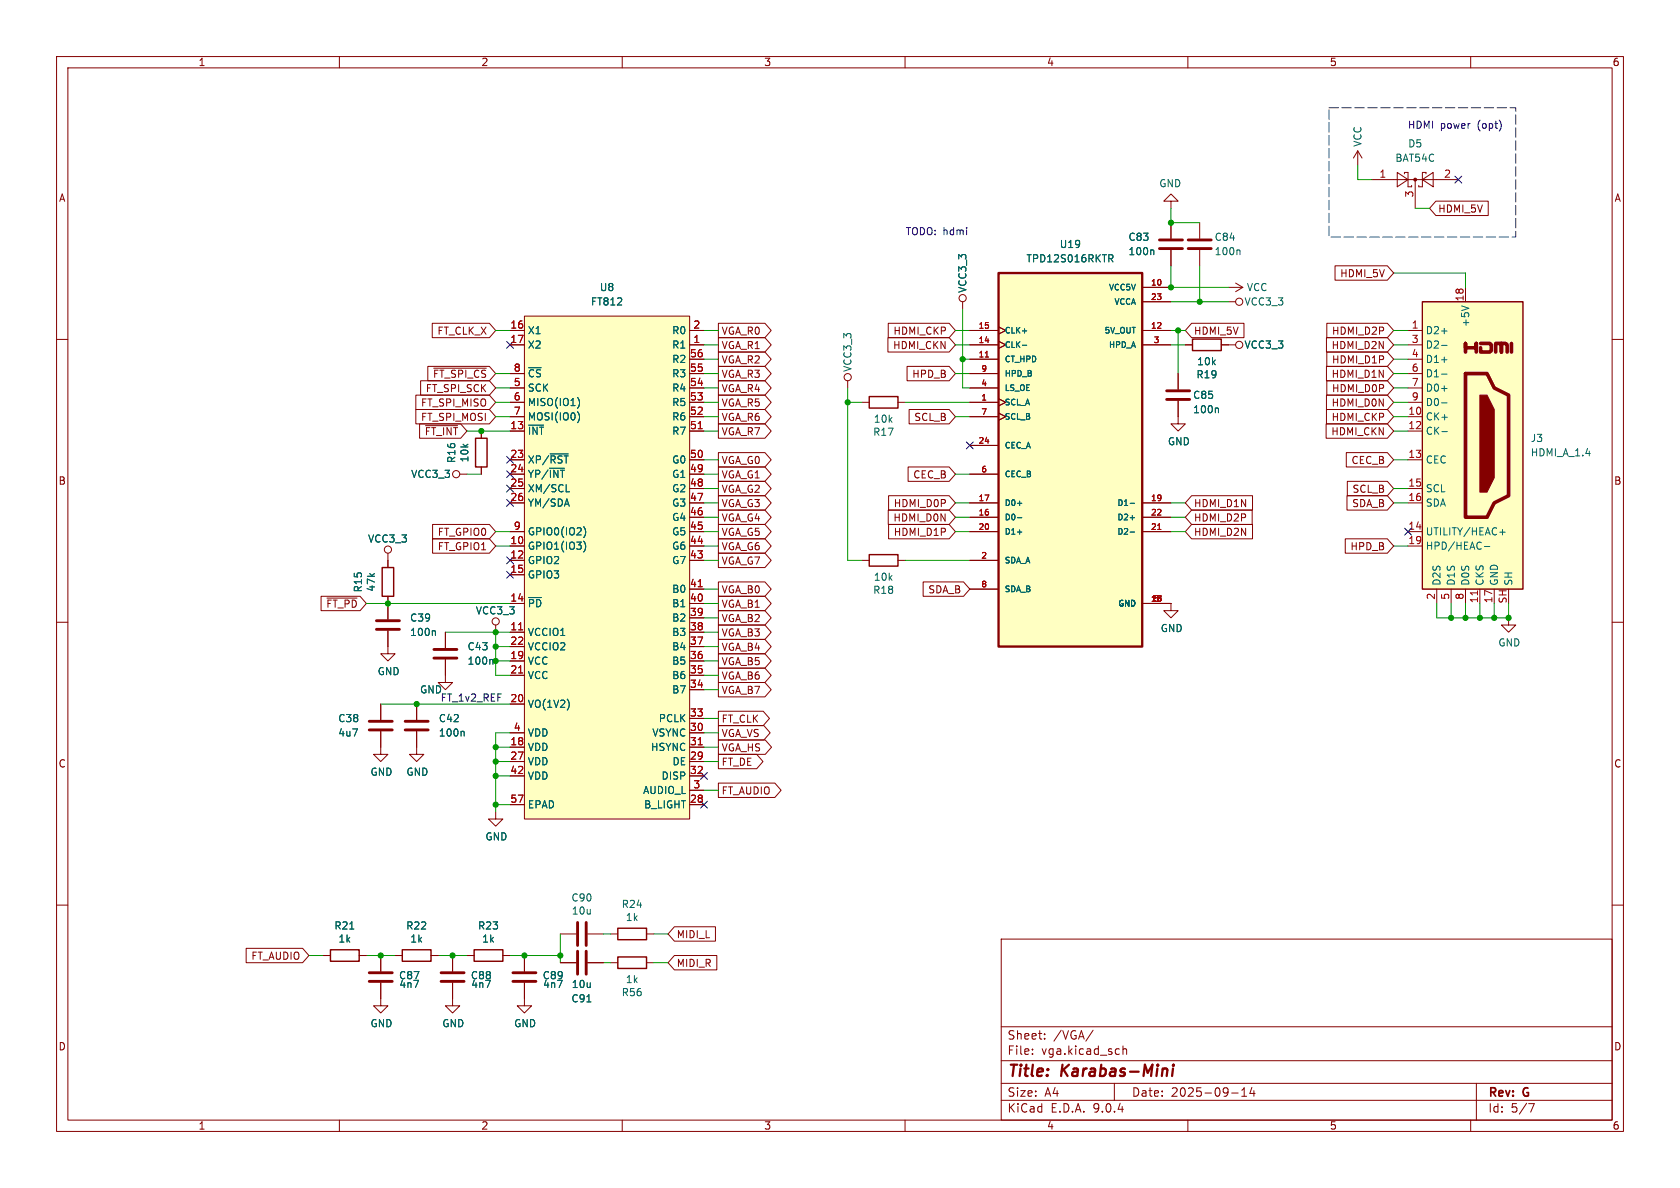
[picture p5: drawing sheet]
<svg xmlns="http://www.w3.org/2000/svg" width="297mm" height="210mm" viewBox="0 0 297 210" stroke-linecap="round" stroke-linejoin="round" font-family="sans-serif">
<g fill="none" stroke="#840000" stroke-width=".18">
<path d="M10 10h277v190h-277zM12 12h273v186h-273zM60 10v2M110 10v2M160 10v2M210 10v2M260 10v2M217.2 53.3h1.2M217.2 50.8h2.5M218.4 50l1.3 .8M219.7 50.8l-1.3 .8M10 60h2"/>
<path d="M149.9 67.3v1.3M152.4 71.1h1.3M158.7 71.1h1.3M217.2 61h1.2M285 60h2M68.6 97.8v2.5M10 110h2M68.6 105.4v1.3M285 110h2M67.3 132.1v1.3h1.3l-1.3 1.2-1.3-1.2h1.3M73.7 129.3v4.1h1.2l-1.2 1.2-1.3-1.2h1.3M73.7 124.5v2.8"/>
<path d="M87.6 143.5v1.3h1.3l-1.3 1.3-1.2-1.3h1.2M10 160h2M92.7 168.9v2.8M92.7 173.7v2.8M99.1 165.1h2.8M103.9 165.1h2.8M107.9 165.1h1.3M107.9 170.2h1.3M114.3 165.1h1.3M114.3 170.2h1.3M177 166h108v32h-108zM285 160h2"/>
<path d="M60 198v2M110 198v2M160 198v2M177 194.5h108M177 191.5h108M177 187.5h108M177 181.5h108M182.5 186.3v.1M182.5 185.5v.1M184.7 183.6v.1M184.7 182.8v.1M193.2 182.1l-1.2 2"/>
<path d="M197 191.5v3M198.5 184.9v1.5M198.5 185.5l.2-.1 .4 .1 .1 .9M210 198v2M217.7 193.2h1.2M219.5 193.8h.9M219.5 192.7l.5-.4v1.5M221.3 192.2l-.3 1.1h.9M221.7 192.8v1M260 198v2M261 191.5v6.5M270.2 195.1h1l-.6 1.5"/>
<circle cx="219.1" cy="53.3" r=".63"/>
<circle cx="149.9" cy="66.7" r=".63"/>
<circle cx="219.1" cy="61" r=".63"/>
<circle cx="68.6" cy="97.2" r=".63"/>
</g>
<path d="M206.3 189v1.2M207.4 188.9l-.2 1.3M207.5 188.2l-.1 .2M207.5 188.2l-.2 .1 .1 .1M207.5 188.2v.1l-.1 .1" fill="none" stroke="#840000" stroke-width=".4"/>
<path d="M71.6 127.5h4.1M71.6 129h4.1M90.7 172h4M90.7 173.5h4M102.1 163.1v4M103.6 163.1v4" fill="none" stroke="#840000" stroke-width=".51"/>
<path d="M81.9 129.3l.2 .2v.6" fill="none" stroke="#006464" stroke-width=".18"/>
<path d="M153.7 70.1h5v2h-5zM67.6 100.3h2v5.1h-2zM109.2 164.1h5.1v2h-5.1zM109.2 169.2h5.1v2h-5.1z" fill="none" stroke="#840000" stroke-width=".25"/>
<path d="M251.5 53.3h17.7v50.8h-17.7z" fill="#ffffc2"/>
<path d="M259.1 62.2v-1.5v.8h1.9v-.8v1.5M259.1 66h3.8l1.3 2.6 2.5 1.3v17.7l-2.5 1.3-1.3 2.5h-3.8zM261.7 60.7h1.7l.3 .3v1l-.3 .2h-1.7v-.7M264.4 62.2v-1.5h1v1.5v-1.5h.8l.2 .3v1.2M267.2 60.7v1.5" fill="none" stroke="#840000" stroke-width=".63"/>
<path d="M210.8 59.9h5.1v2.1h-5.1zM251.5 53.3h17.7v50.8h-17.7zM58.4 167.9h5.1v2h-5.1zM71.1 167.9h5.1v2h-5.1z" fill="none" stroke="#840000" stroke-width=".25"/>
<path d="M261.6 69.9h1.3l1.3 2.5v12.1l-1.3 2.5h-1.3z" fill="#840000" stroke="#840000" stroke-width=".18"/>
<g fill="none" stroke="#840000" stroke-width=".18">
<path d="M248.9 58.4h2.6M259.1 50.8v2.5M208.3 70.9v4h1.2l-1.2 1.3-1.3-1.3h1.3M208.3 66v2.8M209.5 61h1.3M215.9 61h1.3M248.9 61h2.6M248.9 63.5h2.6M248.9 66h2.6M248.9 68.6h2.6M248.9 71.1h2.6M248.9 73.7h2.6"/>
<path d="M248.9 76.2h2.6M248.9 81.3h2.6M248.9 86.4h2.6M248.9 88.9h2.6M248.9 94h2.6M248.9 96.5h2.6M207 106.7v1.3h1.3l-1.3 1.2-1.3-1.2h1.3M254 104.1v2.6M256.5 104.1v2.6M259.1 104.1v2.6M261.6 104.1v2.6M264.2 104.1v2.6"/>
<path d="M57.1 168.9h1.3M63.5 168.9h1.3M67.3 173.7v4.1h1.3l-1.3 1.3-1.3-1.3h1.3M67.3 168.9v2.8M69.8 168.9h1.3M76.2 168.9h1.3M99.1 170.2h2.8M103.9 170.2h2.8"/>
</g>
<g fill="none" stroke="#006464" stroke-width=".18">
<path d="M254.9 58.5h.9M258.4 54.1l1.3 .4M215.2 72.1l.2 .2v.7M254.9 61.1h.9M254.9 63.6h.9M254.9 66.1h.9M254.9 68.7h.9M254.9 71.2h.9M254.9 76.3h1M262.4 96.6h1M265.1 94.1h1M265.6 93.6v1"/>
<path d="M61.8 164.2h.8M103.7 177.1h.8"/>
</g>
<path d="M261.2 104.4v.8" fill="none" stroke="#a90000" stroke-width=".18"/>
<path d="M206.2 69.1h4.1M206.2 70.6h4.1M65.3 172h4M65.3 173.5h4M102.1 168.1v4.1M103.6 168.1v4.1" fill="none" stroke="#840000" stroke-width=".51"/>
<path d="M176.5 48.3h25.4v66h-25.4z" fill="#ffffc2"/>
<path d="M176.5 48.3h25.4v66h-25.4z" fill="none" stroke="#840000" stroke-width=".41"/>
<g fill="none" stroke="#840000" stroke-width=".18">
<path d="M171.4 58.4h5.1M176.5 57.8l1.3 .6-1.3 .7M201.9 58.4h5.1M201.9 50.8h5.1M201.9 53.3h5.1M171.4 61h5.1M171.4 63.5h5.1M171.4 66h5.1M171.4 68.6h5.1M171.4 71.1h5.1M171.4 73.7h5.1M171.4 78.7h5.1"/>
<path d="M176.5 60.3l1.3 .7-1.3 .6M176.5 70.5l1.3 .6-1.3 .7M176.5 73l1.3 .7-1.3 .6M201.9 61h5.1M171.4 83.8h5.1M171.4 88.9h5.1M171.4 91.4h5.1M171.4 94h5.1M171.4 99.1h5.1M201.9 88.9h5.1M201.9 91.4h5.1M201.9 94h5.1"/>
<path d="M171.4 104.1h5.1M201.9 106.7h5.1"/>
</g>
<path d="M196 45h.5l.3 .3-.2 .3-.6 .1M196.3 45.7l.5 .6M180.7 61h.8M179.9 89h.7M179.9 91.5h.7M179.9 94.1h.7M199.8 89h.8M199.8 91.5h.8M199.8 94.1h.8" fill="none" stroke="#006464" stroke-width=".18"/>
<path d="M174.2 63.1h.6M204.7 93.6h.5" fill="none" stroke="#a90000" stroke-width=".18"/>
<path d="M92.7 55.9h29.2v88.9h-29.2z" fill="#ffffc2"/>
<g fill="none" stroke="#840000" stroke-width=".18">
<path d="M207 35.6h1.3l-1.3-1.3-1.3 1.3h1.3v1.2M207 39.4v2.8M212.1 39.4v2.8M240 26.7l-.7 1.2M240 26.7l.8 1.2M240 26.7v2.5M242.6 31.8h15.2M247 30.5l1.9 1.3-1.9 1.2zM248.3 30.7v-.2h.6v2.5h.7v-.2M250.2 31.8v5M251.5 31.8l1.9-1.3v2.5zM252.1 30.7v-.2h-.6v2.5h-.7v-.2"/>
<path d="M253.8 35.6h9.3v2.5h-9.3l-1.1-1.3zM76.4 57.1h10.1l1.1 1.3-1.1 1.3h-10.1zM90.2 58.4h2.5M92.7 55.9h29.2v88.9h-29.2zM121.9 58.4h2.6M127 59.7h8.2l1.1 1.3-1.1 1.2h-8.2zM127 57.1h8.2l1.1 1.3-1.1 1.3h-8.2zM157 59.7h10.8l1.1 1.3-1.1 1.2h-10.8zM157 57.1h10.8l1.1 1.3-1.1 1.3h-10.8zM170.2 53.3v1.3M171.4 58.4h5.1M176.5 57.8l1.3 .6-1.3 .7"/>
<path d="M201.9 58.4h5.1M201.9 50.8h5.1M201.9 53.3h5.1M207 44.2v2.8M210.7 57.1h9.2v2.6h-9.2l-1.2-1.3zM212.1 44.2v2.8M234.5 59.7h10.8l1.1 1.3-1.1 1.2h-10.8zM234.6 57.1h10.7l1.1 1.3-1.1 1.3h-10.7zM236 47h9.3l1.1 1.3-1.1 1.2h-9.3zM73.5 72.4h13l1.1 1.3-1.1 1.2h-13zM73.5 69.8h13l1.1 1.3-1.1 1.3h-13zM74.2 74.9h7.2l1.1 1.3-1.1 1.3h-7.2z"/>
<path d="M74.4 67.3h12.1l1.1 1.3-1.1 1.3h-12.1zM75.2 75.2h5.7M75.6 64.8h10.9l1.1 1.2-1.1 1.3h-10.9zM76.7 65.1h9.3M85.1 76.2v1.3M90.2 61h2.5M90.2 66h2.5M90.2 68.6h2.5M90.2 71.1h2.5M90.2 73.7h2.5M90.2 76.2h2.5M121.9 61h2.6"/>
<path d="M121.9 66h2.6M121.9 68.6h2.6M121.9 71.1h2.6M121.9 73.7h2.6M121.9 76.2h2.6M121.9 63.5h2.6M127 62.2h8.2l1.1 1.3-1.1 1.3h-8.2zM127 64.8h8.2l1.1 1.2-1.1 1.3h-8.2zM127 67.3h8.2l1.1 1.3-1.1 1.3h-8.2zM127 72.4h8.2l1.1 1.3-1.1 1.2h-8.2zM127 69.8h8.2l1.1 1.3-1.1 1.3h-8.2zM127 74.9h8.2l1.1 1.3-1.1 1.3h-8.2z"/>
<path d="M160.4 64.8h7.4l1.1 1.2-1.1 1.3h-7.4zM160.7 72.4h7.1l1.1 1.3-1.1 1.2h-7.1zM171.4 61h5.1M171.4 66h5.1M171.4 68.6h5.1M171.4 71.1h5.1M171.4 73.7h5.1M171.4 63.5h5.1M171.4 78.7h5.1M176.5 60.3l1.3 .7-1.3 .6M176.5 70.5l1.3 .6-1.3 .7M176.5 73l1.3 .7-1.3 .6"/>
<path d="M201.9 61h5.1M208.3 66v2.8M208.3 70.9v2.8M209.5 61h1.3M215.9 61h1.3M234.4 74.9h10.9l1.1 1.3-1.1 1.3h-10.9zM234.5 72.4h10.8l1.1 1.3-1.1 1.2h-10.8zM234.5 64.8h10.8l1.1 1.2-1.1 1.3h-10.8zM234.5 69.8h10.8l1.1 1.3-1.1 1.3h-10.8zM234.6 62.2h10.7l1.1 1.3-1.1 1.3h-10.7zM234.6 67.3h10.7l1.1 1.3-1.1 1.3h-10.7zM68.6 99.1v1.2"/>
<path d="M76.5 95.2h10l1.1 1.3-1.1 1.3h-10zM76.5 92.7h10l1.1 1.3-1.1 1.3h-10zM81.3 83.8h1.2M85.1 82.6v1.2M90.2 81.3h2.5M90.2 83.8h2.5M90.2 86.4h2.5M90.2 88.9h2.5M90.2 94h2.5M90.2 96.5h2.5M90.2 99.1h2.5M121.9 81.3h2.6"/>
<path d="M121.9 83.8h2.6M121.9 86.4h2.6M121.9 88.9h2.6M121.9 94h2.6M121.9 96.5h2.6M121.9 99.1h2.6M121.9 91.4h2.6M127 80h8.2l1.1 1.3-1.1 1.3h-8.2zM127 90.2h8.2l1.1 1.2-1.1 1.3h-8.2zM127 92.7h8.2l1.1 1.3-1.1 1.3h-8.2zM127 97.8h8.2l1.1 1.3-1.1 1.2h-8.2zM127 95.2h8.2l1.1 1.3-1.1 1.3h-8.2z"/>
<path d="M127 87.6h8.2l1.1 1.3-1.1 1.3h-8.2zM127 85.1h8.2l1.1 1.3-1.1 1.2h-8.2zM127 82.5h8.2l1.1 1.3-1.1 1.3h-8.2zM152.4 99.1h1.3M157 90.2h10.8l1.1 1.2-1.1 1.3h-10.8zM157.1 92.7h10.7l1.1 1.3-1.1 1.3h-10.7zM157.1 87.6h10.7l1.1 1.3-1.1 1.3h-10.7zM158.7 99.1h1.3M160.5 82.5h7.3l1.1 1.3-1.1 1.3h-7.3zM171.4 83.8h5.1M171.4 88.9h5.1M171.4 94h5.1"/>
<path d="M171.4 99.1h5.1M171.4 91.4h5.1M201.9 88.9h5.1M201.9 94h5.1M201.9 91.4h5.1M210.7 92.7h10.7v2.6h-10.7l-1.2-1.3zM210.7 90.2h10.7v2.5h-10.7l-1.2-1.3zM210.7 87.6h10.7v2.6h-10.7l-1.2-1.3zM237.8 95.2h7.5l1.1 1.3-1.1 1.3h-7.5zM238 80h7.3l1.1 1.3-1.1 1.3h-7.3zM238.1 87.6h7.2l1.1 1.3-1.1 1.3h-7.2zM238.2 85.1h7.1l1.1 1.3-1.1 1.2h-7.1z"/>
<path d="M56.8 105.4h6.9l1.1 1.3-1.1 1.3h-6.9zM57.8 105.7h5.3M68.6 111.5v4.1h1.2l-1.2 1.2-1.3-1.2h1.3M68.6 105.4v4.1M78.7 116.6v4.1h1.3l-1.3 1.2-1.2-1.2h1.2M78.7 111.8v2.8M87.6 110.5v1.3M90.2 101.6h2.5M90.2 106.7h2.5M90.2 111.8h2.5M90.2 114.3h2.5M90.2 116.8h2.5"/>
<path d="M90.2 119.4h2.5M121.9 106.7h2.6M121.9 111.8h2.6M121.9 114.3h2.6M121.9 116.8h2.6M121.9 119.4h2.6M121.9 104.1h2.6M121.9 109.2h2.6M127 118.1h8.2l1.1 1.3-1.1 1.3h-8.2zM127 113h8.2l1.1 1.3-1.1 1.3h-8.2zM127 115.6h8.2l1.1 1.2-1.1 1.3h-8.2zM127 107.9h8.2l1.1 1.3-1.1 1.3h-8.2z"/>
<path d="M127 105.4h8.2l1.1 1.3-1.1 1.3h-8.2zM127 110.5h8.2l1.1 1.3-1.1 1.2h-8.2zM127 102.9h8.2l1.1 1.2-1.1 1.3h-8.2zM163.2 102.9h7.1l1.1 1.2-1.1 1.3h-7.1zM171.4 104.1h5.1M201.9 106.7h5.1M266.7 109.2v1.3h1.3l-1.3 1.3-1.3-1.3h1.3M67.3 124.5v2.8M67.3 129.3v2.8M73.7 124.5v2.8M73.7 129.3v2.8M90.2 124.5h2.5"/>
<path d="M90.2 129.5h2.5M90.2 132.1h2.5M90.2 134.6h2.5M90.2 137.2h2.5M121.9 129.5h2.6M121.9 132.1h2.6M121.9 134.6h2.6M121.9 137.2h2.6M121.9 121.9h2.6M121.9 127h2.6M121.9 139.7h2.6M127 120.6h8.2l1.1 1.3-1.1 1.3h-8.2z"/>
<path d="M127 130.8h8.3l1.1 1.3-1.1 1.3h-8.3zM127 128.3h8l1.2 1.2-1.2 1.3h-8zM127 125.7h7.9l1.1 1.3-1.1 1.3h-7.9zM127 133.3h6.8l1.1 1.3-1.1 1.3h-6.8zM127 138.4h10l1.1 1.3-1.1 1.3h-10zM90.2 142.2h2.5M121.9 142.2h2.6M43.5 167.6h10l1.1 1.3-1.1 1.3h-10zM57.1 168.9h1.3M63.5 168.9h1.3M67.3 168.9v2.8M67.3 173.7v2.8"/>
<path d="M69.8 168.9h1.3M76.2 168.9h1.3M80 173.7v4.1h1.3l-1.3 1.3-1.3-1.3h1.3M80 168.9v2.8M82.5 168.9h1.3M88.9 168.9h1.3M92.7 173.7v4.1h1.3l-1.3 1.3-1.3-1.3h1.3M92.7 168.9v2.8M99.1 170.2h2.8M103.9 170.2h2.8M119.2 168.9h7.5v2.6h-7.5l-1.1-1.3zM119.2 163.8h7.3v2.6h-7.3l-1.1-1.3z"/>
<circle cx="170.2" cy="52.7" r=".63"/>
<circle cx="80.6" cy="83.8" r=".63"/>
<circle cx="87.6" cy="109.9" r=".63"/>
</g>
<g fill="none" stroke="#006464" stroke-width=".18">
<path d="M196 45h.5l.3 .3-.2 .3-.6 .1M196.3 45.7l.5 .6M203.8 44.2l.2 .2v.6M219 44.2l.2 .2v.6M102.1 70.3a1.49 1.49 0 0 1 0 1.8M102.1 72.8a1.49 1.49 0 0 1 0 1.9M180.7 61h.8M215.2 72.1l.2 .2v.7M97.3 80.2h3.1M100.1 86.9h.6M100.2 88.2l.4 1.3M103.2 93.1a1.46 1.46 0 0 1 0 1.9"/>
<path d="M103.2 95.6a1.46 1.46 0 0 1 0 2M179.9 89h.7M179.9 91.5h.7M179.9 94.1h.7M199.8 89h.8M199.8 91.5h.8M199.8 94.1h.8M76.8 111.5l.2 .2v.6M87 116.6l.1 .2v.6M93.4 105.6h2.3M81.9 129.3l.2 .2v.6M100.6 124.1v.9"/>
<path d="M61.8 164.2h.8M103.7 177.1h.8"/>
</g>
<path d="M123.4 75.8h.8M174.2 63.1h.6M204.7 93.6h.5M91.7 111.3h.7M91.7 119h.7M123.4 103.7h.8M123.4 131.7h.8" fill="none" stroke="#a90000" stroke-width=".18"/>
<path d="M84.1 77.5h2v5.1h-2zM153.7 98h5v2.1h-5zM83.8 167.9h5.1v2h-5.1z" fill="none" stroke="#840000" stroke-width=".25"/>
<path d="M205 42.4h4M205 43.9h4M210.1 42.4h4M210.1 43.9h4M66.5 109.7h4.1M66.5 111.3h4.1M76.7 114.8h4.1M76.7 116.3h4.1M65.3 127.5h4M65.3 129h4M78 172h4M78 173.5h4" fill="none" stroke="#840000" stroke-width=".51"/>
<circle cx="250.2" cy="31.7" r=".25" fill="#840000" stroke="#840000" stroke-width=".18"/>
<g fill="none" stroke="#009600" stroke-width=".18">
<path d="M207 36.8v2.6h5.1M240 29.2v2.6h2.6M250.2 36.8h2.5M87.6 58.4h2.6M124.5 58.4h2.5M168.9 58.4h2.5M170.2 54.6v14h1.2M207 47v3.8h10.2M207 53.3h10.2M207 58.4h2.5M208.3 58.4v7.6M212.1 47v6.3"/>
<path d="M246.4 58.4h2.5M246.4 48.3h12.7v2.5M82.5 76.2h7.7M87.6 73.7h2.6M87.6 71.1h2.6M87.6 68.6h2.6M87.6 66h2.6M124.5 73.7h2.5M124.5 76.2h2.5M124.5 61h2.5M124.5 71.1h2.5M124.5 68.6h2.5"/>
<path d="M124.5 63.5h2.5M124.5 66h2.5M149.9 71.1h2.5M149.9 68.6v30.5h2.5M160 71.1h11.4M168.9 73.7h2.5M168.9 61h2.5M168.9 66h2.5M170.2 63.5h1.2M207 61h2.5M246.4 73.7h2.5M246.4 76.2h2.5"/>
<path d="M246.4 61h2.5M246.4 71.1h2.5M246.4 68.6h2.5M246.4 63.5h2.5M246.4 66h2.5M82.5 83.8h2.6M87.6 96.5h2.6M87.6 94h2.6M124.5 88.9h2.5M124.5 86.4h2.5M124.5 96.5h2.5M124.5 81.3h2.5"/>
<path d="M124.5 94h2.5M124.5 91.4h2.5M124.5 83.8h2.5M124.5 99.1h2.5M160 99.1h11.4M168.9 88.9h2.5M168.9 94h2.5M168.9 91.4h2.5M168.9 83.8h2.5M207 88.9h2.5M207 94h2.5M207 91.4h2.5"/>
<path d="M246.4 88.9h2.5M246.4 86.4h2.5M246.4 96.5h2.5M246.4 81.3h2.5M64.8 106.7h25.4M78.7 111.8h11.5M87.6 111.8v7.6h2.6M87.6 114.3h2.6M87.6 116.8h2.6M124.5 109.2h2.5M124.5 106.7h2.5M124.5 104.1h2.5"/>
<path d="M124.5 111.8h2.5M124.5 114.3h2.5M124.5 116.8h2.5M124.5 119.4h2.5M254 106.7v2.5h12.7v-2.5M256.5 106.7v2.5M259.1 106.7v2.5M261.6 106.7v2.5M264.2 106.7v2.5M67.3 124.5h22.9M87.6 132.1h2.6M87.6 134.6h2.6"/>
<path d="M87.6 137.2h2.6M90.2 129.5h-2.6v14M124.5 139.7h2.5M124.5 132.1h2.5M124.5 134.6h2.5M124.5 129.5h2.5M124.5 127h2.5M124.5 121.9h2.5M87.6 142.2h2.6M54.6 168.9h2.5M64.8 168.9h5M77.5 168.9h5"/>
<path d="M90.2 168.9h8.9M99.1 165.1v5.1M106.7 170.2h1.2M106.7 165.1h1.2M115.6 170.2h2.5M115.6 165.1h2.5"/>
</g>
<g fill="none" stroke="#000084" stroke-width=".18">
<path d="M257.2 31.1l1.2 1.3M258.4 31.1l-1.2 1.3M89.6 60.4l1.2 1.2M90.8 60.4l-1.2 1.2M170.8 78.1l1.3 1.2M172.1 78.1l-1.3 1.2M89.6 98.5l1.2 1.2M89.6 85.8l1.2 1.2M89.6 83.2l1.2 1.2M89.6 80.7l1.2 1.2M89.6 88.3l1.2 1.2M90.8 98.5l-1.2 1.2"/>
<path d="M90.8 85.8l-1.2 1.2M90.8 83.2l-1.2 1.2M90.8 80.7l-1.2 1.2M90.8 88.3l-1.2 1.2M248.3 93.4l1.2 1.2M249.5 93.4l-1.2 1.2M89.6 101l1.2 1.2M90.8 101l-1.2 1.2M123.9 136.6l1.2 1.2M125.1 136.6l-1.2 1.2M123.9 141.6l1.2 1.2M125.1 141.6l-1.2 1.2"/>
</g>
<path d="M234.9 19.1h33.1v22.8h-33.1z" fill="none" stroke="#0000c2" stroke-width=".18" stroke-dasharray="1.7 .6"/>
<g fill="#009600" stroke="#009600" stroke-width=".18">
<circle cx="73.7" cy="124.5" r=".46"/>
<circle cx="87.6" cy="132.1" r=".46"/>
<circle cx="87.6" cy="134.6" r=".46"/>
<circle cx="87.6" cy="137.2" r=".46"/>
<circle cx="87.6" cy="142.2" r=".46"/>
<circle cx="87.6" cy="114.3" r=".46"/>
<circle cx="87.6" cy="116.8" r=".46"/>
<circle cx="68.6" cy="106.7" r=".46"/>
<circle cx="87.6" cy="111.8" r=".46"/>
<circle cx="85.1" cy="76.2" r=".46"/>
<circle cx="170.2" cy="63.5" r=".46"/>
<circle cx="149.9" cy="71.1" r=".46"/>
<circle cx="92.7" cy="168.9" r=".46"/>
<circle cx="99.1" cy="168.9" r=".46"/>
<circle cx="67.3" cy="168.9" r=".46"/>
<circle cx="80" cy="168.9" r=".46"/>
<circle cx="207" cy="50.8" r=".46"/>
<circle cx="208.3" cy="58.4" r=".46"/>
<circle cx="207" cy="39.4" r=".46"/>
<circle cx="212.1" cy="53.3" r=".46"/>
<circle cx="259.1" cy="109.2" r=".46"/>
<circle cx="261.6" cy="109.2" r=".46"/>
<circle cx="256.5" cy="109.2" r=".46"/>
<circle cx="266.7" cy="109.2" r=".46"/>
<circle cx="264.2" cy="109.2" r=".46"/>
</g>
<g font-size="2.8" fill="#840000">
<text x="178" y="190.9">Title:</text>
<text x="187.7" y="190.9">Karabas-Mini</text>
</g>
<g font-size="2.1" fill="#840000">
<text x="178" y="184">Sheet:</text>
<text x="186.2" y="184">/VGA/</text>
<text x="178" y="186.7">File:</text>
<text x="184.1" y="186.7">vga.kicad_sch</text>
<text x="178" y="196.9">KiCad</text>
<text x="178" y="194.1">Size:</text>
<text x="184.7" y="194.1">A4</text>
<text x="185.7" y="196.9">E.D.A.</text>
<text x="193.3" y="196.9">9.0.4</text>
<text x="200" y="194.1">Date:</text>
<text x="207" y="194.1">2025-09-14</text>
<text x="263" y="194.3">Rev:</text>
<text x="263" y="196.9">Id:</text>
<text x="267.1" y="196.9">5/7</text>
<text x="269.4" y="194.3">G</text>
</g>
<g font-size="1.8" fill="#840000">
<text x="35" y="11.9">1</text>
<text x="85" y="11.9">2</text>
<text x="135" y="11.9">3</text>
<text x="185" y="11.9">4</text>
<text x="235" y="11.9">5</text>
<text x="285" y="11.9">6</text>
<text x="10.3" y="35.9">A</text>
<text x="285.3" y="35.9">A</text>
<text x="254.2" y="37.8">HDMI_5V</text>
<text x="236.8" y="49.2">HDMI_5V</text>
<text x="77.2" y="59.4">FT_CLK_X</text>
<text x="127.5" y="59.4">VGA_R0</text>
<text x="157.8" y="59.4">HDMI_CKP</text>
<text x="211" y="59.4">HDMI_5V</text>
<text x="235.4" y="59.4">HDMI_D2P</text>
<text x="127.5" y="61.9">VGA_R1</text>
<text x="127.5" y="64.5">VGA_R2</text>
<text x="157.8" y="61.9">HDMI_CKN</text>
<text x="235.3" y="61.9">HDMI_D2N</text>
<text x="235.4" y="64.5">HDMI_D1P</text>
<text x="75.2" y="69.5">FT_SPI_SCK</text>
<text x="76.4" y="67">~{FT_SPI_CS}</text>
<text x="127.5" y="67">VGA_R3</text>
<text x="127.5" y="69.5">VGA_R4</text>
<text x="161.2" y="67">HPD_B</text>
<text x="235.3" y="67">HDMI_D1N</text>
<text x="235.4" y="69.5">HDMI_D0P</text>
<text x="74.3" y="74.6">FT_SPI_MOSI</text>
<text x="74.3" y="72.1">FT_SPI_MISO</text>
<text x="75" y="77.2">~{FT_INT}</text>
<text x="127.5" y="74.6">VGA_R6</text>
<text x="127.5" y="72.1">VGA_R5</text>
<text x="127.5" y="77.2">VGA_R7</text>
<text x="161.5" y="74.6">SCL_B</text>
<text x="235.3" y="77.2">HDMI_CKN</text>
<text x="235.3" y="74.6">HDMI_CKP</text>
<text x="235.3" y="72.1">HDMI_D0N</text>
<text x="127.5" y="82.2">VGA_G0</text>
<text x="238.8" y="82.2">CEC_B</text>
<text x="10.3" y="85.9">B</text>
<text x="127.5" y="89.9">VGA_G3</text>
<text x="127.5" y="87.3">VGA_G2</text>
<text x="127.5" y="84.8">VGA_G1</text>
<text x="157.9" y="89.9">HDMI_D0P</text>
<text x="161.4" y="84.8">CEC_B</text>
<text x="211" y="89.9">HDMI_D1N</text>
<text x="238.9" y="89.9">SDA_B</text>
<text x="239" y="87.3">SCL_B</text>
<text x="285.3" y="85.9">B</text>
<text x="77.3" y="94.9">FT_GPIO0</text>
<text x="127.5" y="92.4">VGA_G4</text>
<text x="127.5" y="94.9">VGA_G5</text>
<text x="157.8" y="92.4">HDMI_D0N</text>
<text x="157.9" y="94.9">HDMI_D1P</text>
<text x="211" y="94.9">HDMI_D2N</text>
<text x="211" y="92.4">HDMI_D2P</text>
<text x="77.3" y="97.5">FT_GPIO1</text>
<text x="127.5" y="100">VGA_G7</text>
<text x="127.5" y="97.5">VGA_G6</text>
<text x="238.6" y="97.5">HPD_B</text>
<text x="57.6" y="107.6">~{FT_PD}</text>
<text x="127.5" y="107.6">VGA_B1</text>
<text x="127.5" y="105.1">VGA_B0</text>
<text x="164" y="105.1">SDA_B</text>
<text x="127.5" y="110.2">VGA_B2</text>
<text x="127.5" y="112.7">VGA_B3</text>
<text x="127.5" y="115.3">VGA_B4</text>
<text x="127.5" y="117.8">VGA_B5</text>
<text x="127.5" y="120.3">VGA_B6</text>
<text x="127.5" y="122.9">VGA_B7</text>
<text x="127.5" y="130.5">VGA_VS</text>
<text x="127.5" y="128">FT_CLK</text>
<text x="10.3" y="135.9">C</text>
<text x="127.5" y="133">VGA_HS</text>
<text x="127.5" y="135.6">FT_DE</text>
<text x="285.3" y="135.9">C</text>
<text x="127.5" y="140.7">FT_AUDIO</text>
<text x="119.5" y="166.1">MIDI_L</text>
<text x="44.3" y="169.9">FT_AUDIO</text>
<text x="119.5" y="171.1">MIDI_R</text>
<text x="10.3" y="185.9">D</text>
<text x="285.3" y="185.9">D</text>
<text x="35" y="199.9">1</text>
<text x="85" y="199.9">2</text>
<text x="135" y="199.9">3</text>
<text x="185" y="199.9">4</text>
<text x="235" y="199.9">5</text>
<text x="285" y="199.9">6</text>
</g>
<g font-size="1.8" fill="#0000c2">
<text x="248.8" y="23">HDMI</text>
<text x="254.6" y="23">power</text>
<text x="261.3" y="23">(opt)</text>
<text x="160" y="41.7">TODO: hdmi</text>
</g>
<g font-size="1.8" fill="#006464">
<text x="240.9" y="26" transform="rotate(-90 240.9 26)">VCC</text>
<text x="246.6" y="28.8">BAT54C</text>
<text x="248.8" y="26.3">D5</text>
<text x="204.8" y="33.3">GND</text>
<text x="181.4" y="46.6">TPD12S016RKTR</text>
<text x="187.3" y="44">U19</text>
<text x="199.4" y="45.3">100n</text>
<text x="199.4" y="42.8">C83</text>
<text x="214.6" y="45.3">100n</text>
<text x="214.6" y="42.8">C84</text>
<text x="105.9" y="51.7">U8</text>
<text x="171" y="51.9" transform="rotate(-90 171 51.9)">VCC3_3</text>
<text x="220.3" y="51.7">VCC</text>
<text x="93.2" y="59.3">X1</text>
<text x="104.4" y="54.2">FT812</text>
<text x="118.7" y="59.3">R0</text>
<text x="219.9" y="54.2">VCC3_3</text>
<text x="252" y="59.3">D2+</text>
<text x="259.9" y="57.9" transform="rotate(-90 259.9 57.9)">+5V</text>
<text x="93.2" y="61.8">X2</text>
<text x="118.7" y="61.8">R1</text>
<text x="118.7" y="64.4">R2</text>
<text x="150.7" y="65.8" transform="rotate(-90 150.7 65.8)">VCC3_3</text>
<text x="211.5" y="64.8">10k</text>
<text x="219.9" y="61.8">VCC3_3</text>
<text x="252" y="61.8">D2-</text>
<text x="252" y="64.4">D1+</text>
<text x="93.2" y="66.9">~{CS}</text>
<text x="93.2" y="69.4">SCK</text>
<text x="93.2" y="72">MISO(IO1)</text>
<text x="118.7" y="66.9">R3</text>
<text x="118.7" y="69.4">R4</text>
<text x="118.7" y="72">R5</text>
<text x="210.8" y="70.7">C85</text>
<text x="211.4" y="67.1">R19</text>
<text x="252" y="66.9">D1-</text>
<text x="252" y="69.4">D0+</text>
<text x="252" y="72">D0-</text>
<text x="93.2" y="74.5">MOSI(IO0)</text>
<text x="93.2" y="77.1">~{INT}</text>
<text x="118.7" y="74.5">R6</text>
<text x="118.7" y="77.1">R7</text>
<text x="154.3" y="77.2">R17</text>
<text x="154.4" y="74.9">10k</text>
<text x="210.8" y="73.3">100n</text>
<text x="252" y="74.5">CK+</text>
<text x="252" y="77.1">CK-</text>
<text x="80.7" y="82" transform="rotate(-90 80.7 82)">R16</text>
<text x="83" y="81.8" transform="rotate(-90 83 81.8)">10k</text>
<text x="93.2" y="82.1">XP/~{RST}</text>
<text x="118.7" y="82.1">G0</text>
<text x="206.4" y="78.9">GND</text>
<text x="252" y="82.1">CEC</text>
<text x="270.5" y="78.3">J3</text>
<text x="270.5" y="80.9">HDMI_A_1.4</text>
<text x="72.6" y="84.7">VCC3_3</text>
<text x="93.2" y="84.7">YP/~{INT}</text>
<text x="93.2" y="87.2">XM/SCL</text>
<text x="93.2" y="89.8">YM/SDA</text>
<text x="118.7" y="84.7">G1</text>
<text x="118.7" y="87.2">G2</text>
<text x="118.7" y="89.8">G3</text>
<text x="252" y="87.2">SCL</text>
<text x="252" y="89.8">SDA</text>
<text x="93.2" y="94.8">GPIO0(IO2)</text>
<text x="118.7" y="92.3">G4</text>
<text x="118.7" y="94.8">G5</text>
<text x="252" y="94.8">UTILITY/HEAC+</text>
<text x="65" y="96.1">VCC3_3</text>
<text x="93.2" y="97.4">GPIO1(IO3)</text>
<text x="93.2" y="99.9">GPIO2</text>
<text x="118.7" y="97.4">G6</text>
<text x="118.7" y="99.9">G7</text>
<text x="252" y="97.4">HPD/HEAC-</text>
<text x="64.2" y="104.8" transform="rotate(-90 64.2 104.8)">R15</text>
<text x="66.5" y="104.7" transform="rotate(-90 66.5 104.7)">47k</text>
<text x="93.2" y="102.5">GPIO3</text>
<text x="93.2" y="107.5">~{PD}</text>
<text x="118.7" y="105">B0</text>
<text x="118.7" y="107.5">B1</text>
<text x="154.3" y="105.2">R18</text>
<text x="154.4" y="102.9">10k</text>
<text x="254.9" y="103.6" transform="rotate(-90 254.9 103.6)">D2S</text>
<text x="257.4" y="103.6" transform="rotate(-90 257.4 103.6)">D1S</text>
<text x="259.9" y="103.6" transform="rotate(-90 259.9 103.6)">D0S</text>
<text x="262.5" y="103.6" transform="rotate(-90 262.5 103.6)">CKS</text>
<text x="265" y="103.6" transform="rotate(-90 265 103.6)">GND</text>
<text x="267.6" y="103.6" transform="rotate(-90 267.6 103.6)">SH</text>
<text x="72.4" y="112.6">100n</text>
<text x="72.4" y="110.1">C39</text>
<text x="84" y="108.8">VCC3_3</text>
<text x="93.2" y="112.6">VCCIO1</text>
<text x="118.7" y="110.1">B2</text>
<text x="118.7" y="112.6">B3</text>
<text x="205.1" y="111.9">GND</text>
<text x="66.7" y="119.6">GND</text>
<text x="82.6" y="117.7">100n</text>
<text x="82.6" y="115.2">C43</text>
<text x="93.2" y="115.2">VCCIO2</text>
<text x="93.2" y="117.7">VCC</text>
<text x="118.7" y="115.2">B4</text>
<text x="118.7" y="117.7">B5</text>
<text x="264.8" y="114.5">GND</text>
<text x="74.2" y="122.8">GND</text>
<text x="93.2" y="120.2">VCC</text>
<text x="93.2" y="125.3">VO(1V2)</text>
<text x="118.7" y="120.2">B6</text>
<text x="118.7" y="122.8">B7</text>
<text x="59.7" y="127.9">C38</text>
<text x="59.7" y="130.4">4u7</text>
<text x="77.5" y="130.4">100n</text>
<text x="77.5" y="127.9">C42</text>
<text x="93.2" y="130.4">VDD</text>
<text x="115.2" y="130.4">VSYNC</text>
<text x="116.4" y="127.9">PCLK</text>
<text x="65.4" y="137.3">GND</text>
<text x="71.8" y="137.3">GND</text>
<text x="93.2" y="132.9">VDD</text>
<text x="93.2" y="135.5">VDD</text>
<text x="115" y="132.9">HSYNC</text>
<text x="118.8" y="135.5">DE</text>
<text x="93.2" y="138">VDD</text>
<text x="93.2" y="143.1">EPAD</text>
<text x="113.6" y="140.6">AUDIO_L</text>
<text x="113.8" y="143.1">B_LIGHT</text>
<text x="116.9" y="138">DISP</text>
<text x="85.7" y="148.8">GND</text>
<text x="100.9" y="159.6">C90</text>
<text x="101" y="161.9">10u</text>
<text x="109.8" y="160.7">R24</text>
<text x="59" y="164.5">R21</text>
<text x="59.7" y="166.8">1k</text>
<text x="71.7" y="164.5">R22</text>
<text x="72.4" y="166.8">1k</text>
<text x="84.4" y="164.5">R23</text>
<text x="85.1" y="166.8">1k</text>
<text x="110.5" y="163">1k</text>
<text x="70.4" y="173.3">C87</text>
<text x="83.1" y="173.3">C88</text>
<text x="95.8" y="173.3">C89</text>
<text x="110.5" y="174">1k</text>
<text x="70.5" y="174.9">4n7</text>
<text x="83.2" y="174.9">4n7</text>
<text x="95.9" y="174.9">4n7</text>
<text x="100.9" y="177.4">C91</text>
<text x="101" y="174.9">10u</text>
<text x="109.8" y="176.3">R56</text>
<text x="65.4" y="181.8">GND</text>
<text x="78.1" y="181.8">GND</text>
<text x="90.8" y="181.8">GND</text>
</g>
<g font-size="1.8" fill="#a90000">
<text x="243.8" y="31.5">1</text>
<text x="249.9" y="35" transform="rotate(-90 249.9 35)">3</text>
<text x="255.2" y="31.5">2</text>
<text x="258.8" y="53.4" transform="rotate(-90 258.8 53.4)">18</text>
<text x="90.1" y="58.2">16</text>
<text x="122.5" y="58.2">2</text>
<text x="249.5" y="58.2">1</text>
<text x="90.1" y="60.7">17</text>
<text x="90.7" y="65.8">8</text>
<text x="121.9" y="63.2">56</text>
<text x="121.9" y="65.8">55</text>
<text x="122.5" y="60.7">1</text>
<text x="249.5" y="60.7">3</text>
<text x="249.5" y="63.2">4</text>
<text x="249.5" y="65.8">6</text>
<text x="90.7" y="68.3">5</text>
<text x="90.7" y="70.9">6</text>
<text x="121.9" y="68.3">54</text>
<text x="121.9" y="70.9">53</text>
<text x="249.5" y="68.3">7</text>
<text x="249.5" y="70.9">9</text>
<text x="90.1" y="75.9">13</text>
<text x="90.7" y="73.4">7</text>
<text x="121.9" y="73.4">52</text>
<text x="121.9" y="75.9">51</text>
<text x="248.9" y="73.4">10</text>
<text x="248.9" y="75.9">12</text>
<text x="90.1" y="81">23</text>
<text x="90.1" y="83.6">24</text>
<text x="121.9" y="81">50</text>
<text x="121.9" y="83.6">49</text>
<text x="248.9" y="81">13</text>
<text x="90.1" y="86.1">25</text>
<text x="90.1" y="88.6">26</text>
<text x="121.9" y="86.1">48</text>
<text x="121.9" y="88.6">47</text>
<text x="248.9" y="86.1">15</text>
<text x="248.9" y="88.6">16</text>
<text x="90.7" y="93.7">9</text>
<text x="121.9" y="91.2">46</text>
<text x="121.9" y="93.7">45</text>
<text x="248.9" y="93.7">14</text>
<text x="90.1" y="96.3">10</text>
<text x="90.1" y="98.8">12</text>
<text x="90.1" y="101.3">15</text>
<text x="121.9" y="96.3">44</text>
<text x="121.9" y="98.8">43</text>
<text x="248.9" y="96.3">19</text>
<text x="90.1" y="106.4">14</text>
<text x="121.9" y="103.9">41</text>
<text x="121.9" y="106.4">40</text>
<text x="253.7" y="106.1" transform="rotate(-90 253.7 106.1)">2</text>
<text x="256.3" y="106.1" transform="rotate(-90 256.3 106.1)">5</text>
<text x="258.8" y="106.1" transform="rotate(-90 258.8 106.1)">8</text>
<text x="261.4" y="106.7" transform="rotate(-90 261.4 106.7)">11</text>
<text x="263.9" y="106.7" transform="rotate(-90 263.9 106.7)">17</text>
<text x="266.4" y="106.8" transform="rotate(-90 266.4 106.8)">SH</text>
<text x="90.1" y="111.5">11</text>
<text x="121.9" y="109">39</text>
<text x="121.9" y="111.5">38</text>
<text x="90.1" y="114">22</text>
<text x="90.1" y="116.6">19</text>
<text x="90.1" y="119.1">21</text>
<text x="121.9" y="114">37</text>
<text x="121.9" y="116.6">36</text>
<text x="121.9" y="119.1">35</text>
<text x="90.1" y="124.2">20</text>
<text x="121.9" y="121.7">34</text>
<text x="90.1" y="131.8">18</text>
<text x="90.7" y="129.3">4</text>
<text x="121.9" y="126.7">33</text>
<text x="121.9" y="129.3">30</text>
<text x="121.9" y="131.8">31</text>
<text x="90.1" y="134.4">27</text>
<text x="90.1" y="136.9">42</text>
<text x="121.9" y="134.4">29</text>
<text x="121.9" y="136.9">32</text>
<text x="90.1" y="142">57</text>
<text x="121.9" y="142">28</text>
<text x="122.5" y="139.4">3</text>
</g>
<text font-size="1.8" fill="#0f0f0f" x="77.8" y="124.1">FT_1v2_REF</text>
<g font-size="1.4" fill="#006464">
<text x="195.9" y="51.5">VCC5V</text>
<text x="177.5" y="59.2">CLK+</text>
<text x="195.1" y="59.2">5V_OUT</text>
<text x="196.9" y="54.1">VCCA</text>
<text x="177.5" y="61.7">CLK-</text>
<text x="177.5" y="64.2">CT_HPD</text>
<text x="195.9" y="61.7">HPD_A</text>
<text x="177.5" y="66.8">HPD_B</text>
<text x="177.5" y="69.3">LS_OE</text>
<text x="177.5" y="71.9">SCL_A</text>
<text x="177.5" y="74.4">SCL_B</text>
<text x="177.5" y="79.5">CEC_A</text>
<text x="177.5" y="84.6">CEC_B</text>
<text x="177.5" y="89.6">D0+</text>
<text x="197.4" y="89.6">D1-</text>
<text x="177.5" y="92.2">D0-</text>
<text x="177.5" y="94.7">D1+</text>
<text x="197.4" y="92.2">D2+</text>
<text x="197.4" y="94.7">D2-</text>
<text x="177.5" y="99.8">SDA_A</text>
<text x="177.5" y="104.9">SDA_B</text>
<text x="197.6" y="107.4">GND</text>
</g>
<g font-size="1.4" fill="#a90000">
<text x="203.4" y="50.5">10</text>
<text x="203.4" y="53.1">23</text>
<text x="172.9" y="58.2">15</text>
<text x="203.4" y="58.2">12</text>
<text x="172.9" y="60.7">14</text>
<text x="172.9" y="63.2">11</text>
<text x="173.4" y="65.8">9</text>
<text x="203.9" y="60.7">3</text>
<text x="173.4" y="68.3">4</text>
<text x="173.4" y="70.9">1</text>
<text x="173.4" y="73.4">7</text>
<text x="172.9" y="78.5">24</text>
<text x="173.4" y="83.6">6</text>
<text x="172.9" y="88.6">17</text>
<text x="203.4" y="88.6">19</text>
<text x="172.9" y="91.2">16</text>
<text x="172.9" y="93.7">20</text>
<text x="203.4" y="91.2">22</text>
<text x="203.4" y="93.7">21</text>
<text x="173.4" y="98.8">2</text>
<text x="173.4" y="103.9">8</text>
<text x="203.9" y="106.4">58</text>
</g>
</svg>
